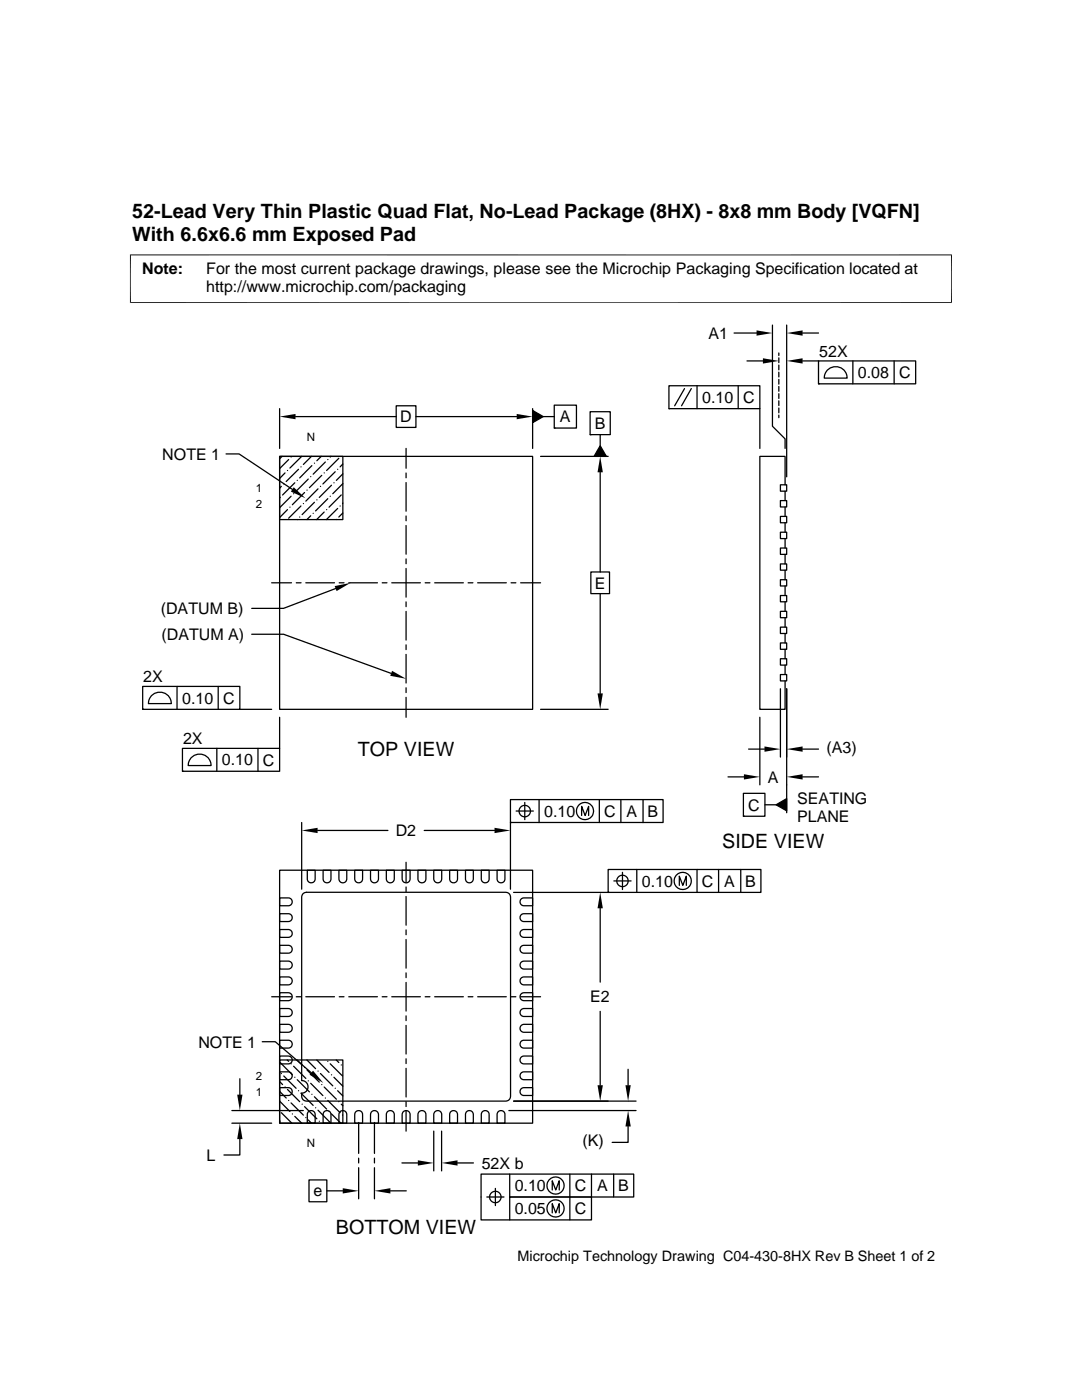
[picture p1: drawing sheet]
<svg xmlns="http://www.w3.org/2000/svg" width="216mm" height="279mm" viewBox="0 0 216 279" stroke-linecap="round" stroke-linejoin="round" font-family="sans-serif">
<g fill="none" stroke="#000" stroke-width=".25">
<path d="M133.5 77h18.1v4.6h-18.1zM136.6 77.6l-2 3.4M137.9 77.6l-1.9 3.4M139.1 77v4.6M146.5 66.5h4.5M147.3 77v4.6M149.1 72h3.1M154.1 64.9v20.2l2.6 2.5v1.9M155.4 70.4v.6M155.4 71.4v1M155.4 72.9v.9M155.4 74.3v.9"/>
<path d="M155.4 75.7v1M155.4 77.1v1M155.4 78.6v.9M155.4 80v.9M157 64.9v30.3M160.1 66.5h3.2M160.1 72h3.2M163.3 72h19.4v4.6h-19.4zM163.3 76.6h.1M165.2 73.7a2.29 2.29 0 0 1 2.5-.3 2.29 2.29 0 0 1 1.3 2.1h-4.5l.3-1.2zM170.2 72v4.6M178.4 72v4.6"/>
<path d="M45.1 90.6h2.6l10.6 7.1M55.8 91.1h50.5v50.5h-50.5zM55.8 81.6v7.9M55.8 91.1h12.6v12.6h-12.6zM55.9 99.3h.1M56.1 97.1l-.3 .3M56.3 91.1l-.4 .4M56.6 96.6h.1M56.9 94.4l-1.1 1.1M57.4 93.9h.1M57.6 91.7l-1.8 1.8M58.1 91.2h.1"/>
<path d="M58.1 99l-2.3 2.3M58.6 98.5h.1M58.8 96.4l-2.4 2.4M59 83.1h20.1M59.3 95.9h.1M59.6 93.7l-2.5 2.4M60 93.2h.1M60.2 91.1l-2.4 2.3M60.8 98.3l-2.5 2.4M61.3 97.8h.1M61.5 95.6l-2.4 2.4M62 95.1h.1"/>
<path d="M62.1 91.1l-1.6 1.6M62.2 92.9l-2.4 2.5M62.7 92.4h.1M63.2 99.8h.1M63.5 97.6l-2.5 2.4M63.9 97.1h.1M64.1 91.1l-.9 .8M64.2 94.9l-2.5 2.4M64.7 94.4h.1M64.9 92.2l-2.4 2.4M65.4 91.7h.1M65.4 99.5l-2.4 2.5"/>
<path d="M65.9 99h.1M66 91.1l-.1 .1M66.1 96.8l-2.4 2.5M66.6 96.4h.1M66.9 94.1l-2.5 2.5M67.4 93.7h.1M67.6 91.5l-2.4 2.4M68.1 98.8l-2.4 2.4M68.4 92.6l-.5 .6M68.4 94.6l-1.3 1.3M68.4 96.5l-2 2M79.1 81h3.9v4.3h-3.9z"/>
<path d="M81 89.5v4M81 94.4v1M81 96.3v5.7M83 83.1h20.1M106.3 81.9l2.1 1.2-2.1 1.2zM106.3 81.6v7.9M107.9 91.1h13.4M108.4 83.1h2.2M110.6 80.9h4.4v4.5h-4.4zM110.6 85.4h.1M117.8 82.2h4v4.5h-4zM117.8 86.7h.1"/>
<path d="M119.8 94.3v19.9M119.8 89l1.2 2.1h-2.5zM119.8 86.7v2.3M133.5 81.6h.1M151.6 81.6v7.9M155.4 81.4v1M155.4 82.8v.6M155.7 99.9h1.3v1.3h-1.3zM155.7 96.8h1.3v1.2h-1.3zM156.7 96.8v-5.7h-5.1v50.5h5.1v-5.7M156.7 98v1.9M54.2 116.3h4"/>
<path d="M57.4 101.7l-1.6 1.6M57.8 101.2h.1M59.1 116.3h1M59.3 103.7h.1M59.8 103.2h.1M60 101l-2.4 2.4M60.5 100.5h.1M61 116.3h5.7M62 102.9l-.8 .8M62.5 102.4h.1M62.7 100.2l-2.4 2.5M64.7 102.2l-1.5 1.5"/>
<path d="M65.2 101.7h.1M67 117.5l-10.4 3.9h-6.4M67.1 103.7h.1M67.4 101.5l-2.3 2.2M67.7 116.3h.9M67.9 101h.1M68.4 100.4l-.1 .1M68.4 102.4l-.8 .8M69.6 116.3h5.7M76.3 116.3h.9M78.2 116.3h5.7M81 103v.9"/>
<path d="M81 104.9v5.7M81 111.5v1M81 113.5v5.7M84.8 116.3h1M86.7 116.3h5.8M93.4 116.3h1M95.3 116.3h5.7M102 116.3h.9M103.9 116.3h4M117.9 114.2h3.7v4.3h-3.7zM119.8 118.5v19.9M155.7 118.9h1.3v1.2h-1.3z"/>
<path d="M155.7 115.7h1.3v1.2h-1.3zM155.7 112.5h1.3v1.3h-1.3zM155.7 109.4h1.3v1.2h-1.3zM155.7 106.2h1.3v1.3h-1.3zM155.7 103.1h1.3v1.2h-1.3zM156.7 101.2v1.9M156.7 104.3v1.9M156.7 107.5v1.9M156.7 110.6v1.9M156.7 113.8v1.9M156.7 116.9v2M28.5 137h19.4v4.6h-19.4z"/>
<path d="M30.4 138.7a2.29 2.29 0 0 1 2.4-.4 2.29 2.29 0 0 1 1.4 2.1h-4.6l.3-1.1zM35.3 137v4.6M43.5 137v4.6M50.2 126.6h6.4l21.4 7.8M81 120.1v1M81 122v5.7M81 128.7v.9M81 130.6v5.7M81 137.3v.9M81 139.2v4M155.7 137.5v13.6M155.7 134.6h1.3v1.3h-1.3z"/>
<path d="M155.7 131.5h1.3v1.2h-1.3zM155.7 128.3h1.3v1.3h-1.3zM155.7 125.2h1.3v1.2h-1.3zM155.7 122h1.3v1.3h-1.3zM156.7 120.1v1.9M156.7 123.3v1.9M156.7 126.4v1.9M156.7 129.6v1.9M156.7 132.7v1.9M157 137.5v24.7M28.5 141.6h.1M36.4 149.4h19.4v4.5h-19.4z"/>
<path d="M36.4 153.9h.1M38.3 151.1a2.29 2.29 0 0 1 2.5-.4 2.29 2.29 0 0 1 1.3 2.1h-4.6l.4-1.2zM43.3 149.4v4.5M47.9 141.6h6.3M51.5 149.4v4.5M55.8 143.2v6.2M101.9 159.6h30.4v4.5h-30.4zM107.6 159.6v4.5M107.9 141.6h13.4M119.6 159.6v4.5M123.9 159.6v4.5M128.3 159.6v4.5"/>
<path d="M145.3 155h3.1M148.3 158.3h4.3v4.6h-4.3zM149.4 149.5h3.1M151.6 143.2v13.4M160.1 155h3.2M160.1 149.5h3.2M55.8 179.2h1.7a.78 .78 0 0 1 .8 .8 .78 .78 0 0 1-.8 .8h-1.7zM55.8 173.7h50.5v50.5h-50.5zM60.2 164.1v13.4M60.4 178.5l.8-.4h39.7l.7 .3 .3 .6v39.8l-.3 .7-.7 .3h-39.7l-.7-.3a1.52 1.52 0 0 1-.3-1.3 1.26 1.26 0 0 0 1.3-1.3 1.26 1.26 0 0 0-1.3-1.3v-36.6zM61.3 173.7h1.6v1.7a.78 .78 0 0 1-.8 .8 .78 .78 0 0 1-.8-.8zM63.4 165.7h14"/>
<path d="M64.5 173.7h1.5v1.7a.78 .78 0 0 1-.7 .8 .78 .78 0 0 1-.8-.8zM67.6 173.7h1.6v1.7a.78 .78 0 0 1-.8 .8 .78 .78 0 0 1-.8-.8zM70.8 173.7h1.5v1.7a.78 .78 0 0 1-.7 .8 .78 .78 0 0 1-.8-.8zM73.9 173.7h1.6v1.7a.79 .79 0 0 1-.8 .8 .79 .79 0 0 1-.8-.8zM77.1 173.7h1.6v1.7a.79 .79 0 0 1-.8 .8 .79 .79 0 0 1-.8-.8zM80.2 173.7h1.6v1.7a.79 .79 0 0 1-.8 .8 .79 .79 0 0 1-.8-.8zM81 172.1v4M81 177v1M81 178.9v5.7M83.4 173.7h1.6v1.7a.79 .79 0 0 1-.8 .8 .79 .79 0 0 1-.8-.8zM84.6 165.7h14.1M86.6 173.7h1.5v1.7a.79 .79 0 0 1-.8 .8 .79 .79 0 0 1-.7-.8z"/>
<path d="M89.7 173.7h1.6v1.7a.78 .78 0 0 1-.8 .8 .78 .78 0 0 1-.8-.8zM92.9 173.7h1.5v1.7a.78 .78 0 0 1-.7 .8 .78 .78 0 0 1-.8-.8zM96 173.7h1.6v1.7a.78 .78 0 0 1-.8 .8 .78 .78 0 0 1-.8-.8zM99.2 173.7h1.6v1.7a.78 .78 0 0 1-.8 .8 .78 .78 0 0 1-.8-.8zM101.9 164.1h.1M101.9 164.1v13.4M102.5 178.1h18.8M103 161.9h3.4M104.1 179.3l2.2-.1v1.6h-1.8a.79 .79 0 0 1-.7-.6 .79 .79 0 0 1 .3-.9zM104.7 160.1v3.5M116.1 162.8v-1.9l.7 1.9 .7-1.9v1.9M121.3 173.5h30.5v4.6h-30.5z"/>
<path d="M121.3 178.1h.1M122.5 175.8h3.4M124.2 174.1v3.4M127.1 173.5v4.6M135.6 176.7v-1.8l.6 1.8 .7-1.8v1.8M139.1 173.5v4.6M143.4 173.5v4.6M147.8 173.5v4.6M148.3 162.9h.1M152.6 160.6h2.3M154.9 160.6l2.1-1.2v2.4zM54.2 198.9h4"/>
<path d="M55.8 182.4h1.7a.78 .78 0 0 1 .8 .7 .78 .78 0 0 1-.8 .8h-1.7zM55.8 185.5h1.7a.78 .78 0 0 1 .8 .8 .78 .78 0 0 1-.8 .8h-1.7zM55.8 188.7h1.7a.78 .78 0 0 1 .8 .7 .78 .78 0 0 1-.8 .8h-1.7zM55.8 191.8h1.7a.79 .79 0 0 1 .8 .8 .79 .79 0 0 1-.8 .8h-1.7zM55.8 195h1.7a.79 .79 0 0 1 .8 .8 .79 .79 0 0 1-.8 .8h-1.7zM55.8 198.1h1.7a.79 .79 0 0 1 .8 .8 .79 .79 0 0 1-.8 .8h-1.7zM59.1 198.9h1M61 198.9h5.7M67.7 198.9h.9M69.6 198.9h5.7M76.3 198.9h.9M78.2 198.9h5.7"/>
<path d="M81 185.6v.9M81 187.5v5.7M81 194.2v.9M81 196.1v5.7M84.8 198.9h1M86.7 198.9h5.8M93.4 198.9h1M95.3 198.9h5.7M102 198.9h.9M103.9 198.9h4M104.1 191.9l.4-.1h1.8v1.6h-1.8a.8 .8 0 0 1-.7-.6 .8 .8 0 0 1 .3-.9zM104.1 195.1l.4-.1h1.8v1.6h-1.8a.8 .8 0 0 1-.7-.6 .8 .8 0 0 1 .3-.9z"/>
<path d="M104.1 188.8l2.2-.1v1.5h-1.8a.79 .79 0 0 1-.7-.5 .79 .79 0 0 1 .3-.9zM104.1 185.6l.4-.1h1.8v1.6h-1.8a.78 .78 0 0 1-.7-.6 .78 .78 0 0 1 .3-.9zM104.1 198.3l.4-.2h1.8v1.6h-1.8a.8 .8 0 0 1-.7-.6 .8 .8 0 0 1 .3-.8zM104.1 182.5l2.2-.1v1.5h-1.8a.79 .79 0 0 1-.7-.5 .79 .79 0 0 1 .3-.9zM119.8 181.3v14.7M47.9 215.3v3.2M52.3 207.9h2.6l7.2 6.2M55.8 201.3h1.7a.79 .79 0 0 1 .8 .8 .79 .79 0 0 1-.8 .8h-1.7zM55.8 204.4h1.7a.79 .79 0 0 1 .8 .8 .79 .79 0 0 1-.8 .8h-1.7zM55.8 207.6h1.7a.78 .78 0 0 1 .8 .8 .78 .78 0 0 1-.8 .8h-1.7zM55.8 210.8h1.7a.78 .78 0 0 1 .8 .7 .78 .78 0 0 1-.8 .8h-1.7zM55.8 213.9h1.7a.78 .78 0 0 1 .8 .8 .78 .78 0 0 1-.8 .8h-1.7z"/>
<path d="M55.8 217.1h1.7a.78 .78 0 0 1 .8 .7 .78 .78 0 0 1-.8 .8h-1.7zM55.8 211.5h12.6v12.7h-12.6zM55.8 219.8l2 2M55.8 215.9l.6 .6M55.8 217.8l1.3 1.3M55.9 212l2.4 2.5M56.1 214.2h.1M56.6 214.7l2.5 2.5M56.9 216.9h.1M57.3 211.5l.3 .3M57.4 217.4l2.4 2.5M57.6 219.6h.1"/>
<path d="M58.1 212.3h.1M58.6 212.8l2.4 2.4M58.8 215h.1M59.3 211.5l1 1M59.3 215.5l2.4 2.4M59.6 217.7h.1M60 218.2l2.5 2.4M60.8 213h.1M61.2 211.5l1.8 1.8M61.3 213.5l2.4 2.5M61.5 215.7h.1M62 216.2l2.4 2.5"/>
<path d="M62.2 218.4h.1M62.7 218.9l2.5 2.4M63.2 211.6l2.5 2.4M63.5 213.8h.1M63.9 214.2l2.5 2.5M64.2 216.5h.1M64.7 216.9l2.4 2.5M64.9 219.1h.1M65.4 211.8h.1M65.4 219.6l2.5 2.5M65.9 212.3l2.4 2.4M66.1 214.5h.1"/>
<path d="M66.6 215l1.8 1.8M66.9 217.2h.1M67.1 211.5l.5 .5M67.4 217.7l1 1M67.6 219.9h.1M68.1 212.5h.1M81 202.7v1M81 204.6v5.8M81 211.3v1M81 213.2v5.7M81 219.9v.9M102.5 219.8h24.4"/>
<path d="M104.1 210.9l.4-.1h1.8v1.5h-1.8a.78 .78 0 0 1-.7-.5 .78 .78 0 0 1 .3-.9zM104.1 217.2l2.2-.1v1.5h-1.8a.79 .79 0 0 1-.7-.5 .79 .79 0 0 1 .3-.9zM104.1 214l2.2-.1v1.6h-1.8a.79 .79 0 0 1-.7-.6 .79 .79 0 0 1 .3-.9zM104.1 201.4l.4-.1h1.8v1.6h-1.8a.79 .79 0 0 1-.7-.6 .79 .79 0 0 1 .3-.9zM104.1 204.6l.4-.2h1.8v1.6h-1.8a.79 .79 0 0 1-.7-.5 .79 .79 0 0 1 .3-.9zM104.1 207.7l2.2-.1v1.6h-1.8a.79 .79 0 0 1-.7-.6 .79 .79 0 0 1 .3-.9zM119.8 201.8v14.8M125.3 213.4v3.2M46.3 224.2h7.9M46.3 221.6h14.2M47.9 227.3v3.2h-3.2M55.8 223.7l.1 .1"/>
<path d="M56.1 222.1l2.1 2.1M58.1 220.1l2.4 2.4M58.3 222.3h.1M58.8 222.8l1.4 1.4M60.3 220.4h.1M60.8 220.9l2.4 2.4M61 223h.1M61.4 222a.79 .79 0 0 1 .9-.3 .79 .79 0 0 1 .6 .7v1.8h-1.6zM61.5 223.5l.6 .7M61.7 235.5h3.5v4.3h-3.5zM63 221.1h.1M63.5 221.6l2.4 2.4"/>
<path d="M63.7 223.8h.1M64.6 222a.79 .79 0 0 1 .9-.3 .79 .79 0 0 1 .5 .7v1.8h-1.5zM65.2 237.7h3.2M65.7 221.8h.1M66.1 222.3l1.9 1.9M67.8 222a.79 .79 0 0 1 .8-.3 .79 .79 0 0 1 .6 .7v1.8h-1.6v-1.8zM68.1 220.4l.3 .3M68.3 222.5h.1M70.9 222a.79 .79 0 0 1 .9-.3 .79 .79 0 0 1 .5 .7v1.8h-1.5zM71.6 224v6.2M71.6 231.1v1M71.6 233v6.2"/>
<path d="M74.1 222a.8 .8 0 0 1 .9-.3 .8 .8 0 0 1 .5 .7v1.8h-1.6v-1.8zM74.7 224v6.2M74.7 231.1v1M74.7 233v6.2M77.2 222a.8 .8 0 0 1 .9-.3 .8 .8 0 0 1 .6 .7v1.8h-1.6v-1.8zM77.9 237.7h3.2M80.2 232.1h3.2M80.4 222a.8 .8 0 0 1 .9-.3 .8 .8 0 0 1 .5 .7v1.8h-1.6v-1.8zM81 221.8v3.9M83.5 222a.8 .8 0 0 1 .9-.3 .8 .8 0 0 1 .6 .7v1.8h-1.6v-1.8zM86.6 225.7v8M86.7 222a.79 .79 0 0 1 .9-.3 .79 .79 0 0 1 .5 .7v1.8h-1.5v-1.8z"/>
<path d="M88.1 225.7v8M89.8 222a.79 .79 0 0 1 .9-.3 .79 .79 0 0 1 .6 .7v1.8h-1.6zM91.3 232.1h3.2M93 222a.79 .79 0 0 1 .9-.3 .79 .79 0 0 1 .5 .7v1.8h-1.5v-1.8zM96.2 222a.79 .79 0 0 1 .8-.3 .79 .79 0 0 1 .6 .7v1.8h-1.6zM97.1 238.9h3.5M98.8 237.2v3.4M99.3 222a.79 .79 0 0 1 .9-.3 .79 .79 0 0 1 .6 .7v1.8h-1.6zM101.5 221.6h25.4M101.7 234.3v4.6h16.3v4.6h-22v-9.2h30.4v4.6h-24.7v4.6M110.2 237.5v-1.9l.7 1.9 .7-1.9v1.9M113.7 234.3v9.2"/>
<path d="M118 234.3v4.6M122.4 234.3v4.6M125.3 224.8v3.2h-3.1M110.2 242.1v-1.9l.7 1.9 .7-1.9v1.9"/>
<circle cx="104.7" cy="161.9" r="1.14"/>
<circle cx="116.7" cy="161.9" r="1.72"/>
<circle cx="124.2" cy="175.8" r="1.14"/>
<circle cx="136.2" cy="175.8" r="1.72"/>
<circle cx="98.8" cy="238.9" r="1.14"/>
<circle cx="110.9" cy="236.6" r="1.71"/>
<circle cx="110.9" cy="241.2" r="1.71"/>
</g>
<g fill="#000">
<path d="M151 65.9l3.1 .6-3.1 .5zM152.2 71.5l3.2 .5-3.2 .6zM157 66.5l3.1-.6v1.1zM157 72l3.1-.5v1.1zM58.6 97.2l2.4 2.2-3-1.3zM55.8 83.1l3.2-.5v1.1zM103.1 82.6l3.2 .5-3.2 .6zM106.3 81.9l2.1 1.2-2.1 1.2zM119.8 91.1l.5 3.2h-1.1zM119.8 89l1.2 2.1h-2.5zM66.8 117l3.1-.7-2.7 1.7zM78.2 133.9l2.8 1.6-3.1-.6z"/>
<path d="M119.2 138.4h1.1l-.5 3.2zM148.4 154.5l3.2 .5-3.2 .6zM152.5 149l3.2 .5-3.2 .5zM154.9 160.6l2.1-1.2v2.4zM157 155l3.1-.5v1.1zM157 149.5l3.1-.5v1zM60.2 165.7l3.2-.5v1.1zM98.7 165.2l3.2 .5-3.2 .6zM119.8 178.1l.5 3.2h-1.1zM47.3 218.5h1.1l-.5 3.1zM62.5 213.7l2 2.4-2.7-1.6zM119.2 216.6h1.1l-.5 3.2z"/>
<path d="M124.8 216.6h1.1l-.6 3.2zM47.9 224.2l.5 3.1h-1.1zM68.4 237.1l3.2 .6-3.2 .5zM74.7 237.7l3.2-.6v1.1zM83.4 231.6l3.2 .5-3.2 .5zM88.1 232.1l3.2-.5v1zM125.3 221.6l.6 3.2h-1.1z"/>
</g>
<path d="M26 50.8v9.7M189.9 50.8v9.7M189.9 50.9h-164M25.9 60.4h164" fill="none" stroke="#000" stroke-width=".2"/>
<g font-size="3.9">
<text x="26.4" y="43.5">52-Lead Very Thin Plastic Quad Flat, No-Lead Package (8HX) - 8x8 mm Body [VQFN]</text>
<text x="26.4" y="48">With 6.6x6.6 mm Exposed Pad</text>
<text x="71.4" y="150.9">TOP VIEW</text>
<text x="144.1" y="169.2">SIDE VIEW</text>
<text x="67" y="246.2">BOTTOM VIEW</text>
</g>
<g font-size="3.2">
<text x="28.4" y="54.6">Note:</text>
<text x="41.1" y="58.3">http://www.microchip.com/packaging</text>
<text x="41.1" y="54.6">For the most current package drawings, please see the Microchip Packaging Specification located at</text>
<text x="141.4" y="67.6">A1</text>
<text x="163.5" y="71.3">52X</text>
<text x="171.2" y="75.4">0.08</text>
<text x="179.4" y="75.5">C</text>
<text x="140.1" y="80.4">0.10</text>
<text x="148.3" y="80.4">C</text>
<text x="79.8" y="84.3">D</text>
<text x="111.7" y="84.3">A</text>
<text x="118.7" y="85.6">B</text>
<text x="32.4" y="91.8">NOTE 1</text>
<text x="118.7" y="117.5">E</text>
<text x="32.1" y="122.6">(DATUM B)</text>
<text x="32.2" y="127.7">(DATUM A)</text>
<text x="28.6" y="136.2">2X</text>
<text x="36.3" y="140.4">0.10</text>
<text x="44.5" y="140.4">C</text>
<text x="36.5" y="148.6">2X</text>
<text x="44.3" y="152.8">0.10</text>
<text x="52.5" y="152.8">C</text>
<text x="164.9" y="150.3">(A3)</text>
<text x="149.3" y="161.8">C</text>
<text x="153.2" y="156.2">A</text>
<text x="159.1" y="160.4">SEATING</text>
<text x="79" y="166.9">D2</text>
<text x="108.6" y="163">0.10</text>
<text x="120.6" y="163">C</text>
<text x="125" y="163">A</text>
<text x="129.2" y="163">B</text>
<text x="159.1" y="164.1">PLANE</text>
<text x="128.1" y="177">0.10</text>
<text x="140.1" y="177">C</text>
<text x="144.5" y="177">A</text>
<text x="148.7" y="177">B</text>
<text x="117.8" y="200.1">E2</text>
<text x="39.6" y="209.1">NOTE 1</text>
<text x="41.2" y="231.6">L</text>
<text x="96.1" y="233.2">52X b</text>
<text x="116.2" y="228.8">(K)</text>
<text x="62.5" y="238.8">e</text>
<text x="102.7" y="237.7">0.10</text>
<text x="114.7" y="237.7">C</text>
<text x="119.2" y="237.7">A</text>
<text x="123.4" y="237.7">B</text>
<text x="102.7" y="242.3">0.05</text>
<text x="114.7" y="242.3">C</text>
</g>
<text font-size="2.9" x="103.2" y="251.7">Microchip Technology Drawing C04-430-8HX Rev B Sheet 1 of 2</text>
<g font-size="2.3">
<text x="61.3" y="88">N</text>
<text x="51" y="98.2">1</text>
<text x="51" y="101.4">2</text>
<text x="51" y="215.5">2</text>
<text x="51" y="218.7">1</text>
<text x="61.3" y="228.9">N</text>
</g>
</svg>
